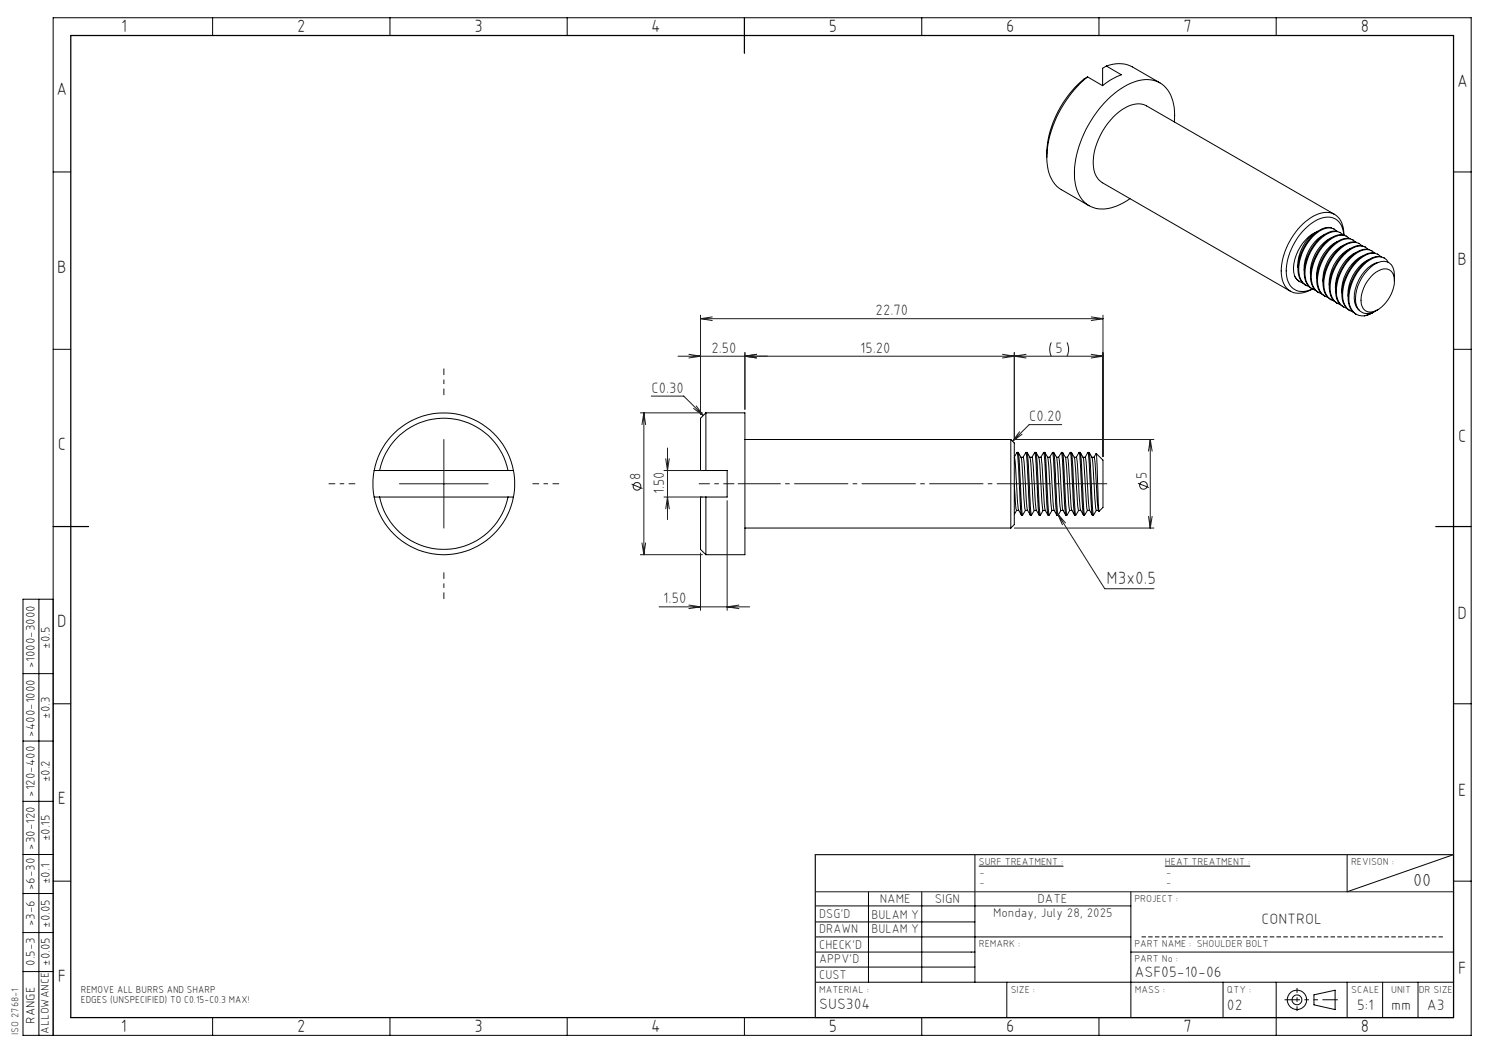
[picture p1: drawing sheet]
<svg xmlns="http://www.w3.org/2000/svg" width="420mm" height="297mm" viewBox="0 0 420 297" stroke-linecap="round" stroke-linejoin="round" font-family="sans-serif">
<g fill="none" stroke="#000" stroke-width=".28">
<path d="M60 5v5M110 5v5M160 5v5M260 5v5M310 5v5M312.1 18.6l4.2 2.5a18.1 18.1 0 0 0-5.3 3.1M312.1 18.6a8.9 8.9 0 0 1 7.3 .3l7.8 4.5M312.1 18.6l-1.1 .7v4.9M360 5v5M306.8 21.7a30.8 30.8 0 0 0-11.5 24.3 9.3 9.3 0 0 0 4.1 7.5l7.8 4.5M306.8 21.7a28.3 28.3 0 0 0-10.2 14 23.8 23.8 0 0 0-1.3 8.7M306.8 21.7l4.2 2.5"/>
<path d="M331.3 34.4a11.8 11.8 0 0 0-3.5-10.7 9.2 9.2 0 0 0-9.9 .3 30.9 30.9 0 0 0-14.8 25.4 9.5 9.5 0 0 0 4.5 8.8 10.7 10.7 0 0 0 10.3-1.6l.8-.6M15 48.5h5M410 48.5h5M365.2 77.9l.6 .9 .8 .6M365.2 77.9a3.4 3.4 0 0 0 2.3 1.9M370.9 65.6a12.1 12.1 0 0 0-6 11.2l.3 1.1M370.9 65.6a11.6 11.6 0 0 0-4.8 9.9M371.7 65.2l-.8 .4M373.6 66.1a11.1 11.1 0 0 0-5.7 10.4M375.4 67.2a11.1 11.1 0 0 0-5.7 10.3M375.6 64.3a4.9 4.9 0 0 0-4.6 1.5 13.6 13.6 0 0 0-4.8 11.5 4.1 4.1 0 0 0 2.2 3.2M376.1 64.5l.2 .1"/>
<path d="M376.5 60.5l-53.1-30.6a6.6 6.6 0 0 0-7.1 1.2 19.3 19.3 0 0 0-7.9 16 5.7 5.7 0 0 0 2.5 4.4l53.1 30.6M377 65.2a3.1 3.1 0 0 0-3.9-.5 13 13 0 0 0-6.5 13.4 3.7 3.7 0 0 0 2.6 2.7M377.2 68.2a11.1 11.1 0 0 0-5.8 10.3M377.3 65.3a4.9 4.9 0 0 0-4.6 1.5 13.6 13.6 0 0 0-4.7 11.5 4 4 0 0 0 2.2 3.2 4.7 4.7 0 0 1-5 .1 4.7 4.7 0 0 1-2.4-4.4 17.3 17.3 0 0 1 9.6-15.5 4.5 4.5 0 0 1 6.6 3.8v.7M377.9 65.5l.2 .1M378.8 66.2a3.1 3.1 0 0 0-3.9-.5 13 13 0 0 0-6.5 13.4 3.7 3.7 0 0 0 2.6 2.7M379 69.2a11.1 11.1 0 0 0-5.8 10.3M379.1 66.2a5.5 5.5 0 0 0-4.5-6.3 11.1 11.1 0 0 0-8.5 4.7 17.8 17.8 0 0 0-4.4 14.2 4.9 4.9 0 0 0 7.2 3.4l1.3-.7M379.1 66.2v.1M379.1 66.3a4.9 4.9 0 0 0-4.6 1.5 13.6 13.6 0 0 0-4.8 11.5 4.3 4.3 0 0 0 2 3.1M379.7 66.5l.2 .2M380.6 67.3a3.1 3.1 0 0 0-4-.6 13.1 13.1 0 0 0-6.5 13.4 3.9 3.9 0 0 0 2.6 2.8"/>
<path d="M380.7 70.2a11.1 11.1 0 0 0-5.7 10.4M380.9 67.3a4.9 4.9 0 0 0-4.6 1.5 13.5 13.5 0 0 0-4.8 11.5 4 4 0 0 0 2.2 3.2M381.4 67.6l.3 .1M382.3 68.3a3.2 3.2 0 0 0-3.9-.6 13.4 13.4 0 0 0-6.7 12.6 4 4 0 0 0 2.8 3.6M382.5 71.2a11.3 11.3 0 0 0-5.8 10.4M382.7 68.4a4.9 4.9 0 0 0-4.7 1.4 13.4 13.4 0 0 0-4.7 11.5 4.1 4.1 0 0 0 2.2 3.3M383.2 68.6l.2 .1M384.1 69.3a3.1 3.1 0 0 0-3.9-.5 13.4 13.4 0 0 0-6.7 12.5 4.1 4.1 0 0 0 2.8 3.6M384.2 72.2a11.3 11.3 0 0 0-5.7 10.4M384.4 69.4a4.9 4.9 0 0 0-4.6 1.5 13.4 13.4 0 0 0-4.7 11.4 4.1 4.1 0 0 0 2.1 3.3M385 69.6l.2 .1M385.9 70.3a3.4 3.4 0 0 0-4.9 0 13.1 13.1 0 0 0-5.5 12.9 3.9 3.9 0 0 0 2.6 2.7"/>
<path d="M386 73.3a11.3 11.3 0 0 0-5.7 10.3M386.2 70.4a4.9 4.9 0 0 0-4.6 1.5 13.6 13.6 0 0 0-4.8 11.5 4.1 4.1 0 0 0 2.2 3.2M386.8 70.6l.2 .2M387.1 77.6a4.1 4.1 0 0 1 5-1.4 4.6 4.6 0 0 1 .9 5.3 9.4 9.4 0 0 1-5.9 6.4 2.73 2.73 0 0 1-3.2-3.2 10.5 10.5 0 0 1 3.2-7.1zM387.6 71.4a3.1 3.1 0 0 0-3.9-.6 13 13 0 0 0-6.5 13.4 3.9 3.9 0 0 0 2.6 2.8M387.9 71.4a4.9 4.9 0 0 0-4.5 1.5 13.5 13.5 0 0 0-4.8 11.5 4.1 4.1 0 0 0 2.2 3.2M388.5 71.6l.2 .2M388.8 74a9 9 0 0 0-6.1 6.2 7 7 0 0 0 .3 7l.4 .3M389.4 72.4a3.4 3.4 0 0 0-4.9 0 13.1 13.1 0 0 0-5.5 12.8 3.7 3.7 0 0 0 2.6 2.7M389.7 72.5a4.9 4.9 0 0 0-4.6 1.4 13.5 13.5 0 0 0-4.7 11.5 4.1 4.1 0 0 0 2.1 3.2M390.3 72.7l.2 .1M391.6 74a2.98 2.98 0 0 0-4.4-1.2 13 13 0 0 0-6.4 13.5 3.7 3.7 0 0 0 4 2.8"/>
<path d="M393.3 79.2v-1.5a3.5 3.5 0 0 0-2.9-4 9.2 9.2 0 0 0-6.9 5.8 8.6 8.6 0 0 0-.4 7.6 3.9 3.9 0 0 0 5.5 .3M15 98.5h5M371.7 82.4l.2 .1M387.3 88.1l-2.5 1M387.7 87.8l-2.9 1.3M410 98.5h5M199.1 116.4v16.3M199.1 116.4l-1.5 1.6v14.7h7.5v7.5h-7.5v14.8l1.5 1.5M199.1 116.4h11v40.1h-11M105.6 132.7a20 20 0 0 1 19.6-16.2 20 20 0 0 1 19.6 16.2M105.6 132.7a20 20 0 0 0 0 7.5M105.6 132.7h39.2"/>
<path d="M107.1 132.7a18.5 18.5 0 0 1 18.1-14.7 18.5 18.5 0 0 1 18.1 14.7M144.8 132.7a20 20 0 0 1 0 7.5M210.1 124h75M285.1 124v24.9M285.1 124l1 1v23l-1 .9M286.1 129l.3 2.2 .8 12.2 .9 1.9h.3M286.1 136.5l.6 7.5M286.8 127.6l-.7 1.3M287.2 127.6h-.3l1.2 17.7M288 129l.8 11.6 .4 3.4M289.3 127.6l-.7 1.4M289.7 127.6h-.3l1.2 17.7"/>
<path d="M290.5 129h.6M290.5 129l-.8-1.4 .9 15.1 .3 2.6 .8-1.3M290.5 129l.9 12.7 .3 2.3M291.1 129l.3 2.2 .8 12.2 .9 1.9h.3M291.9 127.6l-.8 1.4M292.2 127.6h-.3l1.2 17.7M293 129l1.1 14.4 .1 .6h.7M294.4 127.6l-.8 1.4M294.7 127.6h-.3l1.2 17.7M295.5 129h.6M295.5 129l-.8-1.4 1.2 17.7M295.5 129l1.2 15"/>
<path d="M296.1 129l.3 2.2 .7 11.5 .2 1.2 .8 1.4h.3M296.9 127.6l-.8 1.4M297.2 127.6h-.3l1.2 17.7M298 129l1 13.7 .2 1.3h.6M298.6 129l.4 3.3 .7 11.1 .9 1.9h.3M298.6 129h-.6l-.8-1.4 .3 2.6 .9 15.1M299.4 127.6l-.8 1.4M299.7 127.6h-.3l1.2 17.7M300.5 129h.6M300.5 129l-.8-1.4 1.2 17.7M300.5 129l1 13.7 .2 1.3M301.1 129l.3 2.2 .8 12.2 .9 1.9h.3"/>
<path d="M301.9 127.6l-.8 1.4M302.2 127.6h-.3l.3 1.7 .9 16M303 129l1 13.7 .2 1.3M303.6 129l.3 2.2 .8 12.2 .9 1.9h.3M303.6 129h-.6l-.8-1.4 1.2 17.7 .8-1.3M304.4 127.6l-.8 1.4M304.7 127.6h-.3l.2 .9 1 16.8M305.5 129l1 13.7 .2 1.3M306.1 129l.3 2.2 .8 12.2 .9 1.9h.3M306.1 129h-.6l-.8-1.4 1.2 17.7M306.8 127.6l-.7 1.4M307.2 127.6h-.3l1.2 17.7"/>
<path d="M308 129l.8 11.6 .4 3.4M308.6 129h-.6l-.8-1.4 .9 15.1 .3 2.6 .8-1.3M308.6 129l.3 1.2 .4 7.7a19.6 19.6 0 0 0 .7 6.3M309.2 127.9l-.6 1.1M309.2 127.9l1.9 1.9v13.3l-1.1 1.1zM105.6 140.2a20 20 0 0 0 19.6 16.3 20 20 0 0 0 19.6-16.3M105.6 140.2h39.2M107.1 140.2a18.5 18.5 0 0 0 18.1 14.7 18.5 18.5 0 0 0 18.1-14.7M199.1 140.2v16.3M210.1 148.9h75M286.7 144l-.6 1.1M286.7 144h.6"/>
<path d="M288.4 145.3l-.3-2.6-.9-15.1 .8 1.4 .7 .1 1 14.3 .9 1.9h.3M289.2 144l-.7 1.3M289.2 144h.6M291.7 144h.6M293.4 145.3l-.3-2.6-.9-15.1 .8 1.4 .7 .1 .9 13.6 .2 1.2 .8 1.4h.3M294.3 144l-.8 1.3M296.7 144h.7M296.8 144l-.8 1.3M299.3 144l-.8 1.3M301.7 144l-.7 1.3M301.7 144h.6M304.2 144h.6"/>
<path d="M306.7 144l-.7 1.3M306.7 144h.6M309.2 144h.6M11 169v123M15 169h-8.5v123h408.5v-287h-400v287M6.5 190h8.5M15 198.5h5M410 198.5h5M6.5 209h8.5M6.5 226h8.5M6.5 241h8.5M6.5 252h8.5"/>
<path d="M15 248.5h5M230 255.5h89M245 251.5v25.5M260 251.5v25.5M275 241v36M276.1 244.3h23.8M319 251.5v35.5M328.6 244.3h24.1M380 241v10.5l30-10.5v46h-180M410 248.5h5M6.5 274h8.5M6.5 263h8.5"/>
<path d="M230 268.5h45M230 277h180M230 272.8h45M230 260h45M230 264.3h89M284 277v10M319 268.5h91M345 277v10M360 277v15M380 277v10M390 277v10M400 277v10"/>
<path d="M60 287v5M110 287v5M160 287v5M210 287v5M260 287v5M310 287v5M370.6 280.6l6-1.3v5.5l-6-1.4z"/>
<circle cx="365.8" cy="282" r="1.38"/>
<circle cx="365.8" cy="282" r="2.72"/>
</g>
<g fill="none" stroke="#191924" stroke-width=".28">
<path d="M194.3 99.9l3.3 .6-3.3 .5M197.6 88.9v28M197.6 89.9h113.5M197.6 89.9l3.3 .5M200.9 89.4l-3.3 .5M210.1 99.4v16.1M213.4 99.9l-3.3 .6 3.3 .5M282.8 99.9l3.3 .6M286.1 99.4v24.6h39.4M289.4 99.9l-3.3 .6M296.5 96.6l-.4 1.8 .4 2.1M301 96.6l.4 1.5v.9l-.4 1.5"/>
<path d="M307.8 99.9l3.3 .6M307.8 89.4l3.3 .5M311.1 88.9v39.9M311.1 89.9l-3.3 .5M180.6 116.4h17.5M181.6 116.4v40.1M181.6 116.4l.5 3.4M181.6 116.4l-.5 3.4M183.7 111.7h9.2l5.5 5.5M191.2 100.5h119.9M195.7 115.2l2.7 2M196.4 114.5l2 2.7"/>
<path d="M286.1 100.5l-3.3 .5M286.1 100.5l3.3 .5M299.5 119.8h-9.2l-4.7 4.7M311.1 100.5l-3.3 .5M112.7 136.5h25M125.2 124v24.9M178.2 136.6l3 1.2M187.3 132.7h10.8M187.8 129.4l.5 3.3 .5-3.3M188.3 126.4v20.1M287.6 121.8l-2 2.7M288.3 122.5l-2.7 2"/>
<path d="M321 136.3l3.1 1.2M324.4 124v24.9M324.4 124l.6 3.2M324.4 124l-.4 3.2M180.6 156.5h17.5M181.1 153.1l.5 3.4M182.1 153.1l-.5 3.4M187.3 140.2h10.8M187.8 143.5l.5-3.3 .5 3.3M197.6 156v16.2M205.1 141.2v31M286.1 148.9h39.4"/>
<path d="M298.3 145l13.3 21h13.9M298.3 145l2.2 2.5M298.3 145l1.4 3M324 145.7l.4 3.2M325 145.7l-.6 3.2M185.9 171.2h25.6M194.3 170.7l3.3 .5-3.3 .5M208.4 170.7l-3.3 .5 3.3 .5M230 251.5h180"/>
<circle cx="179.7" cy="137.2" r="1.07"/>
<circle cx="322.6" cy="136.9" r="1.08"/>
</g>
<path d="M207.1 136.4h-10" fill="none" stroke="#191924" stroke-width=".28" stroke-dasharray="15.2 1.3 1.3 1.3" stroke-dashoffset="12.1" stroke-linecap="butt"/>
<path d="M312.3 136.4h-104.2" fill="none" stroke="#191924" stroke-width=".28" stroke-dasharray="15.2 1.3 1.3 1.3" stroke-dashoffset="3.2" stroke-linecap="butt"/>
<path d="M125.2 111.4v-7.5M100.2 136.4h-7.5M150.2 136.4h7.5M125.2 161.4v7.5" fill="none" stroke="#191924" stroke-width=".28" stroke-dasharray="15.2 1.3 1.3 1.3" stroke-dashoffset="13.4" stroke-linecap="butt"/>
<path d="M365.9 278.7v6.5" fill="none" stroke="#000" stroke-width=".28" stroke-dasharray="15.2 1.3 1.3 1.3" stroke-dashoffset="13.9" stroke-linecap="butt"/>
<path d="M407 264.3h-85" fill="none" stroke="#000" stroke-width=".28" stroke-dasharray="1.3 .6" stroke-linecap="butt"/>
<path d="M377.4 282h-15.1" fill="none" stroke="#000" stroke-width=".28" stroke-dasharray="6.3 1.3 1.3 1.3 1.3 1.3" stroke-dashoffset="2" stroke-linecap="butt"/>
<path d="M20 10h390v277h-390zM210 5v10M15 148.5h10M405 148.5h10" fill="none" stroke="#000" stroke-width=".35"/>
<path d="M410 241h-180v46" fill="none" stroke="#191924" stroke-width=".35"/>
<g font-size="5">
<text x="34.2" y="9.1">1</text>
<text x="83.8" y="9.1">2</text>
<text x="133.8" y="9.1">3</text>
<text x="183.7" y="9.1">4</text>
<text x="233.8" y="9.1">5</text>
<text x="283.8" y="9.1">6</text>
<text x="333.8" y="9.1">7</text>
<text x="383.8" y="9.1">8</text>
<text x="16" y="26.9">A</text>
<text x="411" y="24.6">A</text>
<text x="16.2" y="76.9">B</text>
<text x="411.2" y="74.6">B</text>
<text x="411.3" y="124.6">C</text>
<text x="16.3" y="126.9">C</text>
<text x="16.2" y="176.9">D</text>
<text x="411.2" y="174.6">D</text>
<text x="16.3" y="226.9">E</text>
<text x="411.3" y="224.6">E</text>
<text x="411.3" y="274.6">F</text>
<text x="16.3" y="276.9">F</text>
<text x="34.1" y="291.1">1</text>
<text x="83.8" y="291.1">2</text>
<text x="133.8" y="291.1">3</text>
<text x="183.7" y="291.1">4</text>
<text x="233.8" y="291.1">5</text>
<text x="283.8" y="291.1">6</text>
<text x="333.8" y="291.2">7</text>
<text x="383.8" y="291.2">8</text>
</g>
<text font-size="5" fill="#191924" x="312.1" y="164.8">M3x0.5</text>
<text font-size="4.9" fill="#191924" x="398.6" y="249.9">00</text>
<g font-size="4.2" fill="#191924">
<text x="247" y="88.9">22.70</text>
<text x="200.7" y="99.5">2.50</text>
<text x="242.6" y="99.5">15.20</text>
<text x="297.7" y="99.5">5</text>
<text x="183.7" y="110.7">C0.30</text>
<text x="290.3" y="118.8">C0.20</text>
<text x="180.6" y="135.4" transform="rotate(-90 180.6 135.4)">8</text>
<text x="323.5" y="135.1" transform="rotate(-90 323.5 135.1)">5</text>
<text x="187.3" y="139.4" transform="rotate(-90 187.3 139.4)">1.50</text>
<text x="187.1" y="170.2">1.50</text>
<text x="355.9" y="260.8">CONTROL</text>
<text x="320" y="275.6">ASF05-10-06</text>
<text x="231.1" y="284.6">SUS304</text>
<text x="346.1" y="285">02</text>
<text x="382.8" y="284.8">5:1</text>
<text x="392.4" y="284.8">mm</text>
<text x="402.5" y="284.8">A3</text>
</g>
<g font-size="3.6" fill="#191924">
<text x="248.1" y="254.6">NAME</text>
<text x="263.7" y="254.6">SIGN</text>
<text x="292.6" y="254.6">DATE</text>
<text x="231.1" y="258.9">DSG'D</text>
<text x="231.1" y="263.3">DRAWN</text>
<text x="245.8" y="263.3">BULAM Y</text>
<text x="245.8" y="259.3">BULAM Y</text>
<text x="231.1" y="267.6">CHECK'D</text>
<text x="231.1" y="271.6">APPV'D</text>
<text x="231.1" y="276">CUST</text>
</g>
<g font-size="3.5">
<text x="14.1" y="183" transform="rotate(-90 14.1 183)">±0.5</text>
<text x="9.8" y="188.5" transform="rotate(-90 9.8 188.5)">&gt;1000-3000</text>
<text x="14.1" y="202.8" transform="rotate(-90 14.1 202.8)">±0.3</text>
<text x="9.8" y="207.8" transform="rotate(-90 9.8 207.8)">&gt;400-1000</text>
<text x="14.1" y="220.7" transform="rotate(-90 14.1 220.7)">±0.2</text>
<text x="9.8" y="224.7" transform="rotate(-90 9.8 224.7)">&gt;120-400</text>
<text x="9.8" y="239.7" transform="rotate(-90 9.8 239.7)">&gt;30-120</text>
<text x="14.1" y="237.3" transform="rotate(-90 14.1 237.3)">±0.15</text>
<text x="9.8" y="251" transform="rotate(-90 9.8 251)">&gt;6-30</text>
<text x="14.1" y="249.3" transform="rotate(-90 14.1 249.3)">±0.1</text>
<text x="9.8" y="261.3" transform="rotate(-90 9.8 261.3)">&gt;3-6</text>
<text x="14.1" y="261.7" transform="rotate(-90 14.1 261.7)">±0.05</text>
<text x="9.8" y="272.4" transform="rotate(-90 9.8 272.4)">0.5-3</text>
<text x="14.1" y="272.4" transform="rotate(-90 14.1 272.4)">±0.05</text>
<text x="9.8" y="288.7" transform="rotate(-90 9.8 288.7)">RANGE</text>
</g>
<text font-size="3.5" fill="#191924" x="280.1" y="258.5">Monday, July 28, 2025</text>
<text font-size="3.2" x="13.8" y="291.5" transform="rotate(-90 13.8 291.5)">ALLOWANCE</text>
<g font-size="2.8" fill="#191924">
<text x="276.1" y="244">SURF TREATMENT :</text>
<text x="328.6" y="244">HEAT TREATMENT :</text>
<text x="381.1" y="244">REVISON :</text>
<text x="276.3" y="250">-</text>
<text x="276.3" y="247">-</text>
<text x="329" y="250">-</text>
<text x="329" y="247">-</text>
<text x="320" y="254.4">PROJECT :</text>
<text x="276.1" y="267.2">REMARK :</text>
<text x="320" y="267.2">PART NAME : SHOULDER BOLT</text>
<text x="320" y="271.4">PART No :</text>
<text x="231.1" y="279.9">MATERIAL :</text>
<text x="285.1" y="279.9">SIZE :</text>
<text x="320.1" y="279.9">MASS :</text>
<text x="346.1" y="279.9">QTY :</text>
<text x="381.1" y="279.9">SCALE</text>
<text x="392.4" y="279.9">UNIT</text>
<text x="400.2" y="279.9">DR SIZE</text>
<text x="5.3" y="291.9" transform="rotate(-90 5.3 291.9)">ISO 2768-1</text>
</g>
<g font-size="2.8">
<text x="22.8" y="280.1">REMOVE ALL BURRS AND SHARP</text>
<text x="22.8" y="283">EDGES (UNSPECIFIED) TO C0.15-C0.3 MAX!</text>
</g>
</svg>
